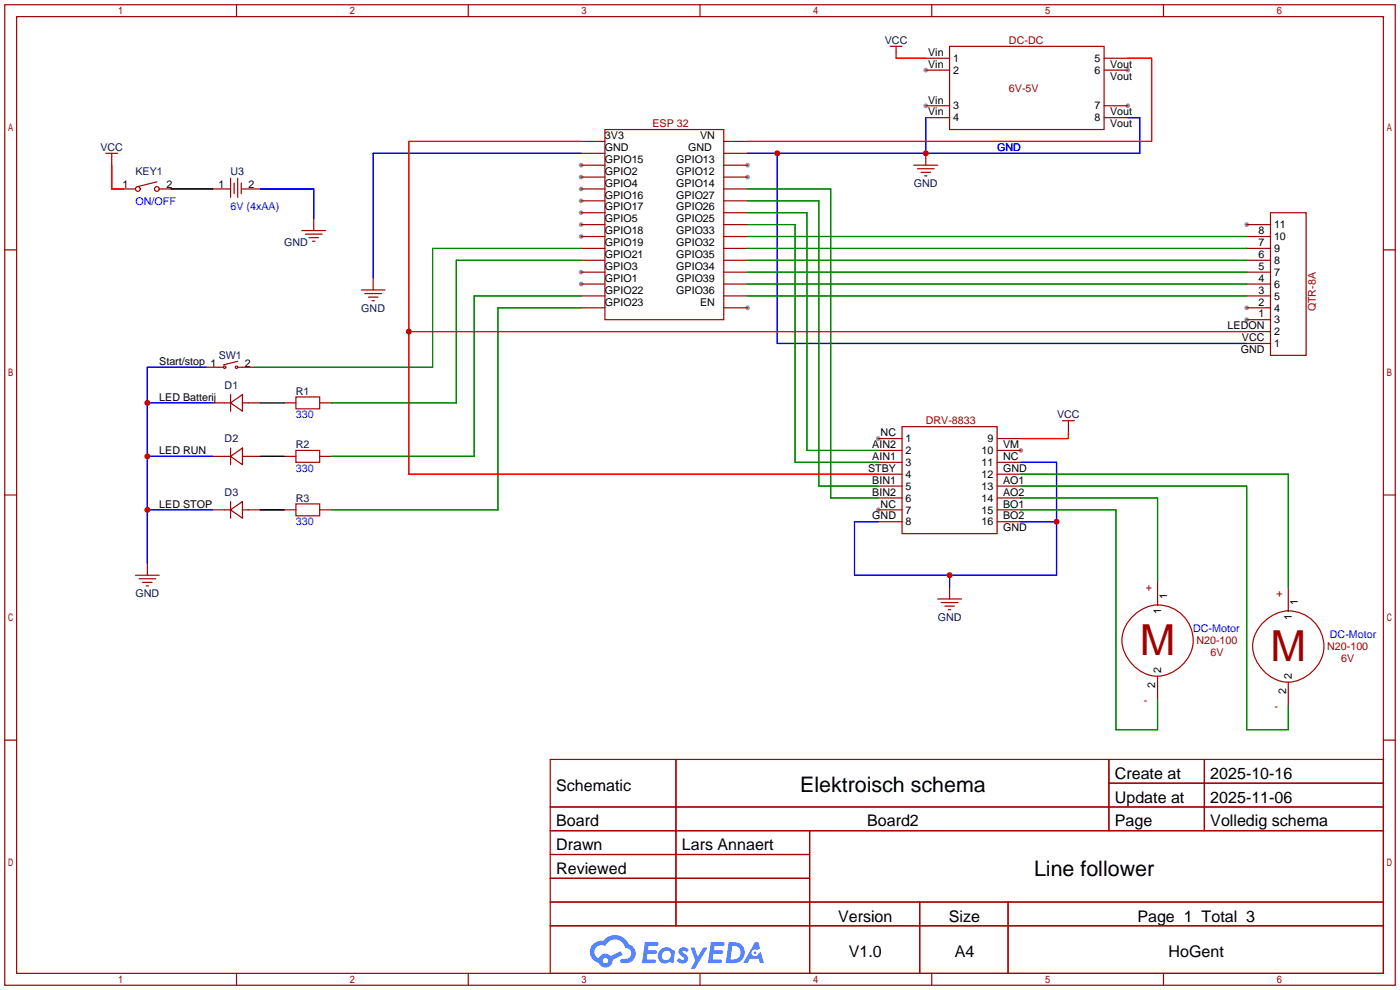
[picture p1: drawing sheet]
<svg xmlns="http://www.w3.org/2000/svg" width="299mm" height="212mm" viewBox="0 0 299 212" stroke-linecap="round" stroke-linejoin="round" font-family="sans-serif">
<g fill="#999">
<circle cx="124.2" cy="35.3" r=".51"/>
<circle cx="124.2" cy="37.8" r=".51"/>
<circle cx="124.2" cy="40.4" r=".51"/>
<circle cx="124.2" cy="42.9" r=".51"/>
<circle cx="124.2" cy="45.5" r=".51"/>
<circle cx="124.2" cy="48" r=".51"/>
<circle cx="124.2" cy="50.5" r=".51"/>
<circle cx="124.2" cy="58.2" r=".51"/>
<circle cx="124.2" cy="60.7" r=".51"/>
<circle cx="159.8" cy="35.3" r=".51"/>
<circle cx="159.8" cy="37.8" r=".51"/>
<circle cx="159.8" cy="65.8" r=".51"/>
<circle cx="197.9" cy="15" r=".51"/>
<circle cx="197.9" cy="22.6" r=".51"/>
<circle cx="241" cy="15" r=".51"/>
<circle cx="241" cy="22.6" r=".51"/>
<circle cx="266.4" cy="68.3" r=".51"/>
<circle cx="266.4" cy="65.8" r=".51"/>
<circle cx="266.4" cy="48" r=".51"/>
<circle cx="187.7" cy="93.7" r=".51"/>
<circle cx="187.7" cy="109" r=".51"/>
<circle cx="218.2" cy="96.3" r=".51"/>
</g>
<g fill="none" stroke="#a10000" stroke-width=".25">
<path d="M1 1h297.2v209.6h-297.2zM3.6 3.6h292.1v204.4h-292.1zM50.5 1v2.6M100.1 1v2.6M149.6 1v2.6M199.1 1v2.6M248.7 1v2.6M1 53.4h2.6M295.7 53.4h2.5M1 105.8h2.6M295.7 105.8h2.5M1 158.2h2.6"/>
<path d="M295.7 158.2h2.5M117.6 162.3h178.1v45.7h-178.1zM117.6 172.5h178.1M117.6 177.5h178.1M144.5 162.3v35.6M173 177.5v30.5M237 162.3v15.2M237 167.4h58.7M257.4 162.3v15.2M117.6 182.6h55.4M117.6 192.8h178.1M117.6 187.7h55.4"/>
<path d="M117.6 197.9h178.1M196.6 192.8v15.2M215.4 192.8v15.2M50.5 208v2.6M100.1 208v2.6M149.6 208v2.6M199.1 208v2.6M248.7 208v2.6"/>
</g>
<g fill="#5487ff">
<path d="M145.3 202.7a1.3 1.3 0 0 1 1.9 .3l-.4 .6a.54 .54 0 0 0-.9-.2l.1 .2a1.34 1.34 0 0 1 .9 1.8 1.47 1.47 0 0 1-2.3-.1l.5-.6 .8 .5a.31 .31 0 0 0 .4-.3 .31 .31 0 0 0-.3-.4 1.12 1.12 0 0 1-.7-1.8z"/>
<path d="M147.6 202.5h.9l.6 2 1.2-2h.9l-2.7 4.6h-.9l1-1.7z"/>
<path d="M137.8 201.4h1.7a1.31 1.31 0 0 1 1.2 .2 .4 .4 0 0 1-.3 .5l-1.8 .1-.1 .9h1.6a.4 .4 0 0 1 .4 .4 .4 .4 0 0 1-.5 .4h-1.6l-.2 1.2h1.4a.46 .46 0 0 1 .5 0 .46 .46 0 0 1 .1 .5l-.4 .2h-2.6z"/>
<path d="M151.9 201.4h1.7a1.32 1.32 0 0 1 1.2 .2 .39 .39 0 0 1-.3 .5l-1.8 .1-.1 .9h1.6a.4 .4 0 0 1 .4 .4 .4 .4 0 0 1-.4 .4h-1.7l-.2 1.2h1.4a.46 .46 0 0 1 .5 0 .46 .46 0 0 1 .1 .5l-.4 .2h-2.6z"/>
<path d="M161.3 201.4h.8l.3 1.3-.6 .4a.75 .75 0 0 0-1.1 .3 .75 .75 0 0 0 .5 1 .75 .75 0 0 0 .9-.7l.5-.2 .6 2.3h-.8l-.3-.9h-1.8l-.5 .9h-1z"/>
<path d="M155.7 201.4l-.6 4.4h1.5a2.27 2.27 0 0 0 2.6-2.2 2.27 2.27 0 0 0-2.7-2.2zM156.5 202.1a1.5 1.5 0 0 1 1.8 1.6 1.5 1.5 0 0 1-1.9 1.4h-.3z"/>
<path d="M141.2 203a1.6 1.6 0 0 0-.3 2.3 1.6 1.6 0 0 0 2.3 .2l.7 .3 .3-2.4-.1-.3-.5-.1a1.58 1.58 0 0 0-2.4 0zM141.8 203.5a.98 .98 0 0 1 1.6 .4 .98 .98 0 0 1-1.1 1.3 .94 .94 0 0 1-.9-.7 .94 .94 0 0 1 .4-1z"/>
<path d="M126.8 201.8a2.37 2.37 0 0 0 1.1 4 1.54 1.54 0 0 0 1.8 1 1.54 1.54 0 0 0 1.2-1.6l2.2-1.1-.5-.8-2 1a1.57 1.57 0 0 0-2.7 .5 1.5 1.5 0 0 1-.7-2.1 1.5 1.5 0 0 1 2.2-.5 2.23 2.23 0 0 1 2.3-1.4 2.23 2.23 0 0 1 2 1.8 1.16 1.16 0 0 1 1.2 1.1 1.16 1.16 0 0 1-1.1 1.2h-.7a.47 .47 0 0 0-.5 .4 .47 .47 0 0 0 .4 .5 2.17 2.17 0 0 0 2.5-.9 2.17 2.17 0 0 0-.3-2.7l-.8-.4a3.2 3.2 0 0 0-5.5-.7l-1.1 .1zM128.8 205.3a.6 .6 0 0 1 1.2 0 .6 .6 0 0 1-1.2 0z"/>
<circle cx="161.4" cy="203.6" r=".28"/>
</g>
<g fill="none" stroke="#a10000" stroke-width=".25">
<path d="M190.2 9.9h2.6M191.5 9.9v2.5M197.9 12.4h5M197.9 15h5M202.9 9.9h33.1v17.8h-33.1zM236 12.4h5M236 15h5M22.6 32.8h2.5M23.9 32.8v2.5M33.5 38.9l-4 1M49.3 38.1v4.1M50 39.1v2.3"/>
<path d="M50.8 38.1v4.1M51.6 39.1v2.3M124.2 32.8h5.1M124.2 30.2h5.1M124.2 35.3h5.1M124.2 37.8h5.1M129.3 27.7h25.4v40.6h-25.4zM154.7 32.8h5.1M154.7 30.2h5.1M154.7 35.3h5.1M154.7 37.8h5.1M195.3 35.3h5.1"/>
<path d="M196.1 36.1h3.5M196.8 36.8h2.1M197.6 37.6h.5M197.9 22.6h5M197.9 25.1h5M197.9 32.8v2.5M236 22.6h5M236 25.1h5M26.4 40.4h2.6M34 40.4h2.6M45.5 40.4h3.8M51.8 40.4h3.8"/>
<path d="M64.5 49.3h5.1M65.3 50h3.5M66 50.8h2.1M66.8 51.6h.5M67.1 46.7v2.6M79.8 59.4v2.6M124.2 40.4h5.1M124.2 42.9h5.1M124.2 45.5h5.1M124.2 48h5.1M124.2 50.5h5.1M124.2 53.1h5.1"/>
<path d="M124.2 55.6h5.1M124.2 58.2h5.1M154.7 40.4h5.1M154.7 42.9h5.1M154.7 45.5h5.1M154.7 48h5.1M154.7 50.5h5.1M154.7 53.1h5.1M154.7 55.6h5.1M154.7 58.2h5.1M266.4 48h5.1M266.4 50.5h5.1"/>
<path d="M266.4 53.1h5.1M266.4 55.6h5.1M266.4 58.2h5.1M271.5 45.5h7.6v30.4h-7.6zM44.2 78.5h3.6M50.8 78.5h3.6M50.8 77.2l-3 .8M77.2 62h5.1M78 62.7h3.5M78.7 63.5h2.1M79.5 64.3h.5M124.2 60.7h5.1"/>
<path d="M124.2 63.2h5.1M124.2 65.8h5.1M154.7 60.7h5.1M154.7 63.2h5.1M154.7 65.8h5.1M266.4 60.7h5.1M266.4 63.2h5.1M266.4 65.8h5.1M266.4 73.4h5.1M266.4 70.9h5.1M266.4 68.3h5.1M45.5 86.1h3.8"/>
<path d="M45.5 97.5h3.8M49.3 86.1l2.5-1.8v3.6zM49.3 97.5l2.5-1.7v3.5zM49.3 84.3v3.6M49.3 95.8v3.5M51.8 86.1h3.8M51.8 97.5h3.8M60.7 86.1h2.5M60.7 97.5h2.5M63.2 84.8h5.1v2.6h-5.1zM63.2 96.3h5.1v2.5h-5.1zM68.3 86.1h2.6"/>
<path d="M68.3 97.5h2.6M187.7 93.7h5.1M187.7 96.3h5.1M187.7 98.8h5.1M192.8 91.2h20.3v22.8h-20.3zM213.1 93.7h5.1M213.1 96.3h5.1M213.1 98.8h5.1M227.1 89.9h2.5M228.3 89.9v2.6M45.5 109h3.8M49.3 109l2.5-1.8v3.5z"/>
<path d="M49.3 107.2v3.5M51.8 109h3.8M60.7 109h2.5M63.2 107.7h5.1v2.5h-5.1zM68.3 109h2.6M187.7 101.3h5.1M187.7 103.9h5.1M187.7 106.4h5.1M187.7 109h5.1M187.7 111.5h5.1M213.1 101.3h5.1M213.1 103.9h5.1"/>
<path d="M213.1 106.4h5.1M213.1 109h5.1M213.1 111.5h5.1M29 122.9h5M29.7 123.7h3.6M30.5 124.5h2M31.2 125.2h.5M31.5 120.4v2.5M200.4 128h5.1M201.2 128.8h3.5M201.9 129.5h2.1M202.7 130.3h.5"/>
<path d="M202.9 125.5v2.5M241.9 131.9a7.5 7.5 0 0 1 11.4 .2 7.5 7.5 0 0 1-2.1 11.2 6.9 6.9 0 0 1-9.6-1.7 6.9 6.9 0 0 1 .3-9.7zM247.4 124.2v5.1M269.9 133.2a7.5 7.5 0 0 1 11.3 .2 7.5 7.5 0 0 1-2.1 11.2 6.9 6.9 0 0 1-9.5-1.7 6.9 6.9 0 0 1 .3-9.7zM275.3 125.5v5.1M247.4 144.5v5.1M275.3 145.8v5.1"/>
<circle cx="29.5" cy="40.4" r=".51"/>
<circle cx="33.5" cy="40.4" r=".51"/>
<circle cx="48" cy="78.5" r=".25"/>
<circle cx="50.5" cy="78.5" r=".25"/>
</g>
<path d="M191.5 12.4h6.4M241 12.4h5.1v17.8h-86.3M23.9 35.3v5.1h2.5M124.2 30.2h-36.8v71.1h100.3M87.4 70.9h179M228.3 92.5v1.2h-10.1" fill="none" stroke="#f00" stroke-width=".25"/>
<path d="M36.6 40.4h8.9M55.6 109h5.1" fill="none" stroke="#000" stroke-width=".25"/>
<path d="M124.2 32.8h-44.4v26.6M166.1 32.8v40.6h100.3M197.9 25.1v7.7M241 25.1h2.6v7.7h-83.8M55.6 40.4h11.5v6.3M44.2 78.5h-12.7v41.9M31.5 97.5h14M31.5 86.1h14M218.2 98.8h7.6v24.1h-43.2v-11.4h5.1M31.5 109h14M218.2 111.5h7.6M202.9 122.9v2.6" fill="none" stroke="#00f" stroke-width=".25"/>
<g fill="none" stroke="#008700" stroke-width=".25">
<path d="M124.2 55.6h-26.7v30.5h-26.6M124.2 53.1h-31.7v25.4h-38.1M159.8 55.6h106.6M159.8 58.2h106.6M159.8 50.5h106.6M159.8 53.1h106.6M159.8 48h10.1v50.8h17.8M159.8 45.5h12.7v50.8h15.2M159.8 42.9h15.2v61h12.7M159.8 40.4h17.7v66h10.2M124.2 63.2h-22.9v34.3h-30.4M124.2 65.8h-17.8v43.2h-35.5"/>
<path d="M159.8 60.7h106.6M159.8 63.2h106.6M218.2 103.9h48.2v52.1h8.9v-5.1M218.2 106.4h29.2v17.8M218.2 101.3h57.1v24.2M218.2 109h20.3v47h8.9v-6.4"/>
</g>
<path d="M55.6 86.1h5.1" fill="none" stroke="#333" stroke-width=".25"/>
<path d="M55.6 97.5h5.1" fill="none" stroke="#003" stroke-width=".25"/>
<g fill="#c00">
<circle cx="166.1" cy="32.8" r=".63"/>
<circle cx="197.9" cy="32.8" r=".63"/>
<circle cx="225.8" cy="111.5" r=".63"/>
<circle cx="202.9" cy="122.9" r=".63"/>
<circle cx="31.5" cy="109" r=".63"/>
<circle cx="31.5" cy="97.5" r=".63"/>
<circle cx="31.5" cy="86.1" r=".63"/>
<circle cx="87.4" cy="70.9" r=".63"/>
</g>
<g font-size="9.1" fill="#a00000">
<text x="243.6" y="140.1">M</text>
<text x="271.5" y="141.3">M</text>
</g>
<g font-size="4.6">
<text x="171" y="169.3">Elektroisch schema</text>
<text x="221" y="187.1">Line follower</text>
</g>
<g font-size="3.4">
<text x="238.3" y="166.5">Create at</text>
<text x="258.7" y="166.5">2025-10-16</text>
<text x="118.9" y="169">Schematic</text>
<text x="238.3" y="171.6">Update at</text>
<text x="258.7" y="171.6">2025-11-06</text>
<text x="118.9" y="176.6">Board</text>
<text x="185.3" y="176.6">Board2</text>
<text x="238.3" y="176.6">Page</text>
<text x="258.7" y="176.6">Volledig schema</text>
<text x="118.9" y="181.7">Drawn</text>
<text x="145.7" y="181.7">Lars Annaert</text>
<text x="118.9" y="186.8">Reviewed</text>
<text x="179.1" y="197">Version</text>
<text x="202.8" y="197">Size</text>
<text x="243.1" y="197">Page 1 Total 3</text>
<text x="181.4" y="204.6">V1.0</text>
<text x="204" y="204.6">A4</text>
<text x="249.8" y="204.6">HoGent</text>
</g>
<g font-size="2.3" fill="#000080">
<text x="189.1" y="9.4">VCC</text>
<text x="21.5" y="32.3">VCC</text>
<text x="29" y="37.4">KEY1</text>
<text x="49.3" y="37.4">U3</text>
<text x="195.3" y="39.9">GND</text>
<text x="60.7" y="52.6">GND</text>
<text x="77.2" y="66.6">GND</text>
<text x="46.7" y="76.7">SW1</text>
<text x="48" y="83.1">D1</text>
<text x="63.2" y="84.4">R1</text>
<text x="225.9" y="89.4">VCC</text>
<text x="48" y="94.5">D2</text>
<text x="63.2" y="95.8">R2</text>
<text x="48" y="105.9">D3</text>
<text x="63.2" y="107.2">R3</text>
<text x="29" y="127.5">GND</text>
<text x="200.4" y="132.6">GND</text>
</g>
<g font-size="2.3">
<text x="198.4" y="12">Vin</text>
<text x="198.4" y="14.5">Vin</text>
<text x="203.7" y="13.2">1</text>
<text x="203.7" y="15.8">2</text>
<text x="233.9" y="13.2">5</text>
<text x="233.9" y="15.8">6</text>
<text x="237.2" y="14.5">Vout</text>
<text x="237.2" y="17">Vout</text>
<text x="198.4" y="22.1">Vin</text>
<text x="203.7" y="23.4">3</text>
<text x="233.9" y="23.4">7</text>
<text x="129.3" y="29.7">3V3</text>
<text x="149.6" y="29.7">VN</text>
<text x="198.4" y="24.7">Vin</text>
<text x="203.7" y="25.9">4</text>
<text x="233.9" y="25.9">8</text>
<text x="237.2" y="24.7">Vout</text>
<text x="237.2" y="27.2">Vout</text>
<text x="129.3" y="32.3">GND</text>
<text x="129.3" y="34.8">GPIO15</text>
<text x="144.5" y="34.8">GPIO13</text>
<text x="147.1" y="32.3">GND</text>
<text x="26.2" y="40.1">1</text>
<text x="35.6" y="40.1">2</text>
<text x="46.7" y="40.1">1</text>
<text x="53.1" y="40.1">2</text>
<text x="129.3" y="37.4">GPIO2</text>
<text x="129.3" y="39.9">GPIO4</text>
<text x="144.5" y="37.4">GPIO12</text>
<text x="144.5" y="39.9">GPIO14</text>
<text x="129.3" y="42.4">GPIO16</text>
<text x="129.3" y="45">GPIO17</text>
<text x="129.3" y="47.5">GPIO5</text>
<text x="144.5" y="42.4">GPIO27</text>
<text x="144.5" y="45">GPIO26</text>
<text x="144.5" y="47.5">GPIO25</text>
<text x="129.3" y="50.1">GPIO18</text>
<text x="129.3" y="52.6">GPIO19</text>
<text x="144.5" y="50.1">GPIO33</text>
<text x="144.5" y="52.6">GPIO32</text>
<text x="269" y="52.6">7</text>
<text x="269" y="50.1">8</text>
<text x="272.3" y="53.9">9</text>
<text x="272.3" y="51.3">10</text>
<text x="272.3" y="48.8">11</text>
<text x="129.3" y="55.1">GPIO21</text>
<text x="129.3" y="57.7">GPIO3</text>
<text x="144.5" y="55.1">GPIO35</text>
<text x="144.5" y="57.7">GPIO34</text>
<text x="269" y="57.7">5</text>
<text x="269" y="55.1">6</text>
<text x="272.3" y="59">7</text>
<text x="272.3" y="56.4">8</text>
<text x="129.3" y="60.2">GPIO1</text>
<text x="129.3" y="62.8">GPIO22</text>
<text x="129.3" y="65.3">GPIO23</text>
<text x="144.5" y="60.2">GPIO39</text>
<text x="144.5" y="62.8">GPIO36</text>
<text x="149.6" y="65.3">EN</text>
<text x="269" y="65.3">2</text>
<text x="269" y="62.8">3</text>
<text x="269" y="60.2">4</text>
<text x="272.3" y="64">5</text>
<text x="272.3" y="61.5">6</text>
<text x="262.4" y="70.4">LEDON</text>
<text x="269" y="67.8">1</text>
<text x="272.3" y="71.7">2</text>
<text x="272.3" y="69.1">3</text>
<text x="272.3" y="66.6">4</text>
<text x="265.2" y="75.5">GND</text>
<text x="265.4" y="72.9">VCC</text>
<text x="272.3" y="74.2">1</text>
<text x="34" y="78">Start/stop 1</text>
<text x="52.3" y="78.5">2</text>
<text x="34" y="85.6">LED Batterij</text>
<text x="186.4" y="95.8">AIN2</text>
<text x="188.2" y="93.2">NC</text>
<text x="193.5" y="94.5">1</text>
<text x="211.1" y="94.5">9</text>
<text x="214.4" y="95.8">VM</text>
<text x="34" y="97.1">LED RUN</text>
<text x="185.5" y="100.9">STBY</text>
<text x="186.4" y="98.3">AIN1</text>
<text x="193.5" y="97.1">2</text>
<text x="193.5" y="99.6">3</text>
<text x="209.8" y="97.1">10</text>
<text x="209.8" y="99.6">11</text>
<text x="214.4" y="98.3">NC</text>
<text x="214.4" y="100.9">GND</text>
<text x="186.4" y="103.4">BIN1</text>
<text x="186.4" y="105.9">BIN2</text>
<text x="193.5" y="102.1">4</text>
<text x="193.5" y="104.7">5</text>
<text x="193.5" y="107.2">6</text>
<text x="209.8" y="102.1">12</text>
<text x="209.8" y="104.7">13</text>
<text x="209.8" y="107.2">14</text>
<text x="214.4" y="103.4">AO1</text>
<text x="214.4" y="105.9">AO2</text>
<text x="34" y="108.5">LED STOP</text>
<text x="186.4" y="111">GND</text>
<text x="188.2" y="108.5">NC</text>
<text x="193.5" y="109.8">7</text>
<text x="193.5" y="112.3">8</text>
<text x="209.8" y="109.8">15</text>
<text x="209.8" y="112.3">16</text>
<text x="214.4" y="108.5">BO1</text>
<text x="214.4" y="111">BO2</text>
<text x="214.4" y="113.6">GND</text>
<text x="248.2" y="131.3" transform="rotate(-90 248.2 131.3)">1</text>
<text x="249.5" y="128" transform="rotate(-90 249.5 128)">1</text>
<text x="277.4" y="129.3" transform="rotate(-90 277.4 129.3)">1</text>
<text x="276.1" y="132.6" transform="rotate(-90 276.1 132.6)">1</text>
<text x="248.2" y="143.8" transform="rotate(-90 248.2 143.8)">2</text>
<text x="246.9" y="147.1" transform="rotate(-90 246.9 147.1)">2</text>
<text x="274.9" y="148.3" transform="rotate(-90 274.9 148.3)">2</text>
<text x="276.1" y="145" transform="rotate(-90 276.1 145)">2</text>
</g>
<g font-size="2.3" fill="#a00000">
<text x="215.6" y="9.4">DC-DC</text>
<text x="215.6" y="19.6">6V-5V</text>
<text x="139.4" y="27.2">ESP 32</text>
<text x="281.2" y="66.6" transform="rotate(-90 281.2 66.6)">QTR-8A</text>
<text x="197.9" y="90.7">DRV-8833</text>
<text x="244.9" y="126.3">+</text>
<text x="272.8" y="127.5">+</text>
<text x="255.7" y="137.7">N20-100</text>
<text x="258.7" y="140.2">6V</text>
<text x="283.7" y="139">N20-100</text>
<text x="286.6" y="141.5">6V</text>
<text x="244.5" y="150.4">-</text>
<text x="272.4" y="151.7">-</text>
</g>
<g font-size="2.3" fill="#00f">
<text x="213.1" y="32.3">GND</text>
<text x="29" y="43.7">ON/OFF</text>
<text x="49.3" y="45">6V (4xAA)</text>
<text x="63.2" y="89.4">330</text>
<text x="63.2" y="100.9">330</text>
<text x="63.2" y="112.3">330</text>
<text x="255" y="135.2">DC-Motor</text>
<text x="284.2" y="136.4">DC-Motor</text>
</g>
</svg>
